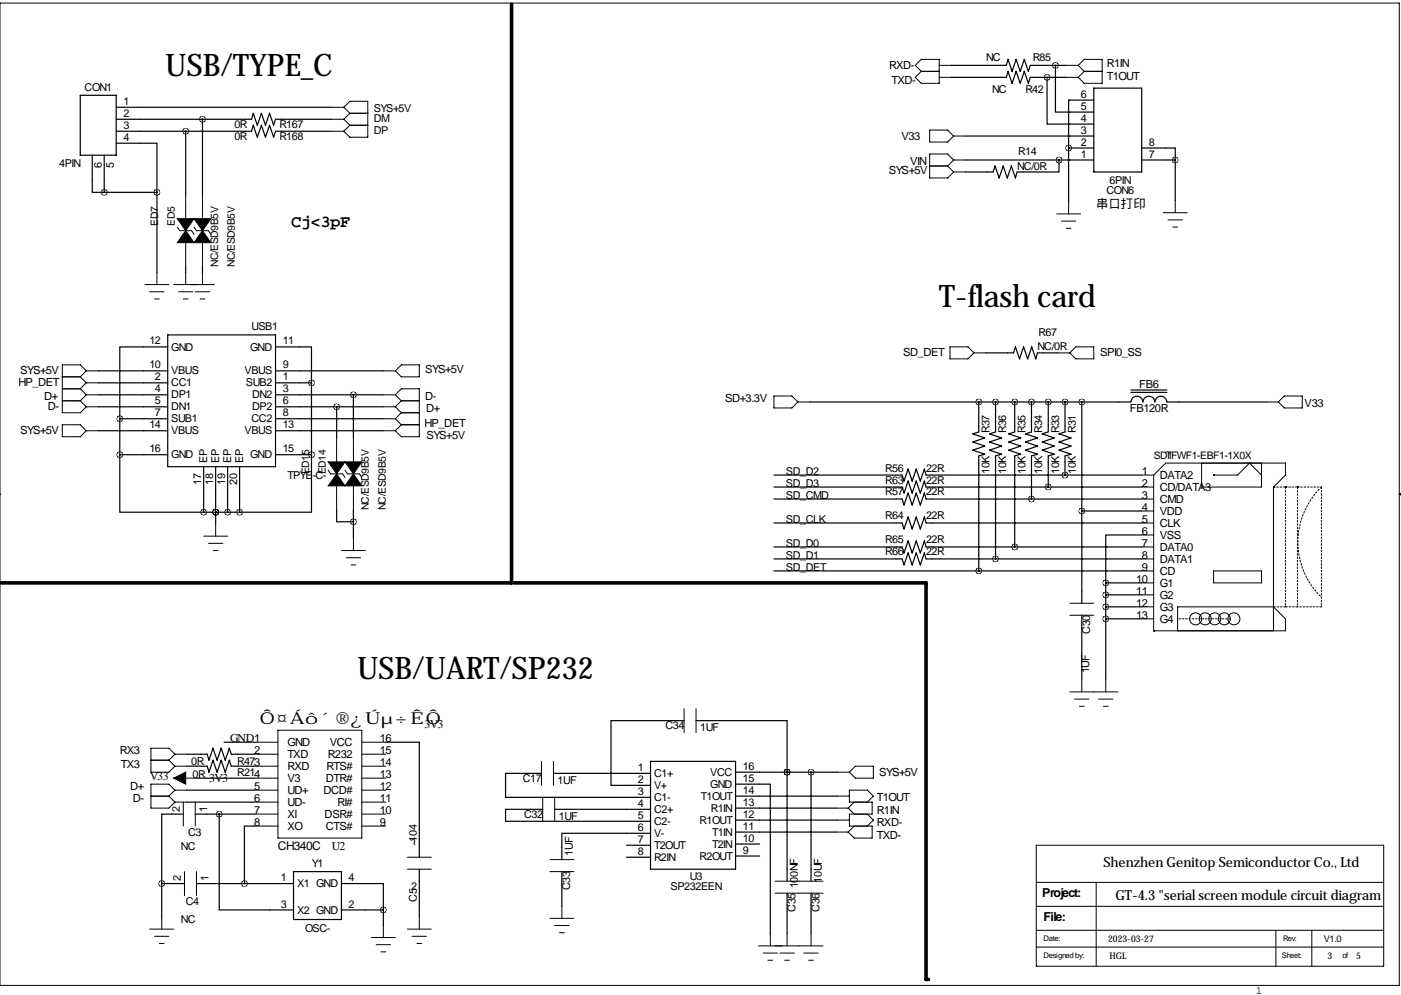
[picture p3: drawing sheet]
<svg xmlns="http://www.w3.org/2000/svg" width="297mm" height="211mm" viewBox="0 0 297 211" stroke-linecap="round" stroke-linejoin="round" font-family="sans-serif">
<g fill="none" stroke="#000" stroke-width=".21">
<path d="M0 .6h296.7v208.3h-296.7zM195.3 12.6h3.8v5.1h-3.8l-1.2-1.3 1.2-1.3-1.2-1.2zM195.3 15.1h3.8M199.1 16.4h2.6M199.1 13.9h2.6M226.1 16.4h2.5M226.1 13.9h2.5M228.6 13.9l1.3-1.3h3.8v5.1h-3.8l-1.3-1.3M228.6 13.9l1.3 1.2M229.9 15.1h3.8M229.9 15.1l-1.3 1.3M70.4 25.3h2.5"/>
<path d="M70.4 27.8h2.5M70.4 22.7h2.5M72.9 25.3l1.3 1.3M72.9 22.7l1.3-1.2h3.8v7.6h-3.8l-1.3-1.3M72.9 22.7l1.3 1.3M74.2 26.6h3.8M74.2 24h3.8M74.2 24l-1.3 1.3M74.2 26.6l-1.3 1.2M197.1 27.6h3.8l1.3 1.2-1.3 1.3h-3.8zM197.1 35.2h3.8M200.9 35.2l1.3 1.3"/>
<path d="M202.2 28.8h2.5M202.2 33.9l-1.3-1.2h-3.8v5h3.8l1.3-1.2M202.2 36.5h2.5M202.2 33.9h2.5M202.2 33.9l-1.3 1.3M33.3 57.8v2.5M37.6 48.1l.5 .8h2.5l.5 .8M39.4 41.3v5.1M39.4 51.4v5.1M39.4 57.8v2.5M41.1 48.1l.6 .8h2.5l.5 .8M42.9 41.3v5.1"/>
<path d="M42.9 51.4v5.1M42.9 57.8v2.5M224 45.4h5.1M225 46.9h3.1M226.1 48.4h1M226.6 42.8v2.6M246.6 45.1h5.1M247.6 46.6h3.1M248.7 48.1h1M249.2 42.6v2.5M13.2 79.9h3.8M17 79.9l1.3 1.3"/>
<path d="M18.3 78.6h2.5M18.3 78.6l-1.3 1.3M18.3 78.6l-1.3-1.2h-3.8v10.1h3.8l1.3-1.3M30.7 60.3h5.1M31.7 61.9h3.1M32.8 63.4h1M36.8 60.3h8.7M37.8 61.9h3.1M38.9 63.4h1M41.4 61.9h3M42.4 63.4h1M81.3 78.6h2.5"/>
<path d="M85.1 77.4h3.8v2.5h-3.8l-1.3-1.3zM201.4 73.5h3.8l1.3 1.3-1.3 1.3h-3.8zM206.5 74.8h2.5M224.3 74.8h2.5M228.1 73.5h3.8v2.6h-3.8l-1.3-1.3zM13.2 90.1h3.8l1.3 1.2-1.3 1.3h-3.8zM13.2 82.4h3.8M13.2 85h3.8M17 82.4l1.3 1.3M17 85l1.3 1.2M18.3 81.2h2.5M18.3 81.2l-1.3 1.2"/>
<path d="M18.3 83.7h2.5M18.3 83.7l-1.3 1.3M18.3 86.2h2.5M18.3 91.3h2.5M69.6 99.7l.5 .8h2.5l.6 .7M71.4 92.9v5M73.2 99.7l.5 .8h2.5l.5 .7M74.9 92.9v5M81.3 83.7h2.5M81.3 86.2h2.5M81.3 91.3h2.5M81.3 88.8h2.5"/>
<path d="M83.8 83.7l1.3-1.3h3.8v10.2h-3.8l-1.3-1.3M83.8 88.8l1.3 1.3M83.8 86.2l1.3 1.3M83.8 83.7l1.3 1.3M85.1 85h3.8M85.1 87.5h3.8M85.1 90.1h3.8M85.1 90.1l-1.3 1.2M85.1 87.5l-1.3 1.3M85.1 85l-1.3 1.2M164.1 84h3.8l1.3 1.2-1.3 1.3h-3.8zM169.2 85.2h2.5"/>
<path d="M254.8 98.2v5.1h12.7v-5.1M268.5 85.2h2.5M271 85.2l1.3-1.2h3.8v2.5h-3.8zM-.1 104.8h.1M43.2 113.7h5.1M44.2 115.2h3M45.2 116.7h1M45.7 111.1v2.6M71.4 103v5.1M72.4 116.7h5.1M73.4 118.3h3.1M74.4 119.8h1"/>
<path d="M74.9 103v5.1M74.9 114.2v2.5M242.1 103.3h2.5M242.1 100.7h2.5M242.1 105.8h2.5M242.1 108.3h2.5M242.1 110.9h2.5M242.1 113.4h2.5M242.1 116h2.5M242.1 118.5h2.5M244.6 100.7l2.5-2.5h25.4v2.5l-2.5 2.6v30.4M244.6 100.7v33"/>
<path d="M257.3 100.7h.1M257.3 100.7h5.1l2.5-2.5 2.6 2.5M296.7 104.8h.4M296.7 104.8l.4 .2M297.1 104.6l-.4 .2M226.8 130.4h5.1M226.8 127.9h5.1M242.1 121h2.5M242.1 123.6h2.5M242.1 128.7h2.5M242.1 126.1h2.5M242.1 131.2h2.5"/>
<path d="M244.6 133.7h.1M244.6 133.7h27.9v-2.5l-2.5-2.5h-20.3v5M257.3 121h10.2v2.6h-10.2zM37.1 159.9h2.5M37.1 159.9l-1.3-1.3h-3.8v5.1h3.8l1.3-1.3M37.1 159.9l-1.3 1.3M53.8 159.9h5.1M53.8 157.4h5.1M58.9 154.8h17.8v22.9h-17.8zM76.7 159.9h5.1M76.7 157.4h5.1M145 150.3v5"/>
<path d="M147.6 150.3v5M226.8 146.7h10.2M227.8 148.2h3.1M228.9 149.7h1M229.4 144.2v2.5M232.9 148.2h3.1M233.9 149.7h1M234.4 144.2v2.5M32 168.8h3.8M32 161.2h3.8M35.8 168.8l1.3 1.3M35.8 161.2l1.3 1.2"/>
<path d="M36.8 165h5.1M37.1 162.4h2.5M37.1 167.5h2.5M37.1 170.1h2.5M37.1 167.5l-1.3-1.2h-3.8v5h3.8l1.3-1.2M37.1 167.5l-1.3 1.3M38.9 170.1v5M41.4 170.1v5M53.8 162.4h5.1M53.8 165h5.1M53.8 167.5h5.1M53.8 170.1h5.1"/>
<path d="M53.8 172.6h5.1M53.8 175.1h5.1M76.7 162.4h5.1M76.7 165h5.1M76.7 167.5h5.1M76.7 170.1h5.1M76.7 172.6h5.1M76.7 175.1h5.1M114.8 161.4v5.1M115.1 169.1v5M117.3 161.4v5.1M117.6 169.1v5"/>
<path d="M177.3 171.3h2.5M177.3 176.4h2.5M177.5 168.8h2.6M177.5 163.7h2.6M177.5 173.9h2.6M179.8 171.3l1.3 1.3M181.1 175.1l-1.3 1.3M181.1 170.1l-1.3 1.2M181.4 162.4h3.8v2.6h-3.8l-1.3-1.3zM183.9 170.1l1.3-1.3-1.3-1.3h-3.8v2.6h4.8v2.5h-4.8v2.5h4.8v2.6h-3.8l-1.3-1.3M183.9 172.6l1.3 1.3-1.3 1.2M219.7 179.2h73.7v25.7h-73.7z"/>
<path d="M31.7 197h5.1M32.8 198.5h3M34.3 194.5v2.5M39.1 184.8v5.1M41.7 184.8v5.1M78.7 198.8h5.1M81.3 196.2v2.6M86.4 181.8h5M86.4 184.3h5M86.4 197h5M87.4 198.5h3M88.9 194.5v2.5"/>
<path d="M116.6 184.8h5.1M116.6 182.3h5.1M116.6 194.7h5.1M117.6 196.2h3M118.6 197.8h1M119.1 192.2v2.5M163.3 198v2.5M164.3 189.4h10.2M164.3 186.8h10.2M166.9 198v2.5M172 198v2.5M219.7 197.2h73.7"/>
<path d="M219.7 192.2h73.7M219.7 187.1h73.7M232.4 187.1v17.8M270.5 197.2v7.7M278.1 197.2v7.7M33.8 200h1M79.8 200.3h3M80.8 201.8h1M88.4 200h1M160.8 200.5h13.7M161.8 202.1h3M162.8 203.6h1"/>
<path d="M165.4 202.1h3M166.4 203.6h1M170.4 202.1h3.1M171.4 203.6h1.1M219.7 200.8h73.7"/>
<circle cx="253.5" cy="131.2" r="1.27"/>
<circle cx="255.5" cy="131.2" r="1.27"/>
<circle cx="257.6" cy="131.2" r="1.27"/>
<circle cx="259.6" cy="131.2" r="1.27"/>
<circle cx="261.6" cy="131.2" r="1.27"/>
</g>
<path d="M108.5 .9v122.7h-108.2M109 123.6h87.3v84.1h.5" fill="none" stroke="#000" stroke-width=".76"/>
<g fill="none" stroke="#000" stroke-width=".25">
<path d="M201.7 16.4h11.7l.3-1.3 .9 2.6 .8-2.6 .9 2.6 .9-2.6 .8 2.6 .4-1.3h7.7M201.7 13.9h11.7l.3-1.3 .9 2.5 .8-2.5 .9 2.5 .9-2.5 .8 2.5 .4-1.2h7.7M222 16.4v9.9h9.9M223.8 13.9v9.9h8.1M231.9 18.7h10.2v17.8h-10.2zM17 20.2h7.6v12.7h-7.6zM19.6 32.9v7.9h2.5M22.1 32.9v7.9M24.6 30.4h8.7v10.4M24.6 25.3h28.7l.4-1.3 .9 2.6 .8-2.6 .9 2.6 .8-2.6 .9 2.6 .4-1.3h12M24.6 27.8h28.7l.4-1.2 .9 2.5 .8-2.5 .9 2.5 .8-2.5 .9 2.5 .4-1.3h12M24.6 22.7h45.8"/>
<path d="M39.4 27.8v13.5M42.9 25.3v16M204.7 33.9h27.2M204.7 28.8h27.2M224.5 33.9v2.6h-8.9l-.3 1.2-.9-2.5-.8 2.5-.9-2.5-.9 2.5-.8-2.5-.4 1.3h-5.9M226.6 31.4h5.3M226.6 31.4v11.4M231.9 21.2h-5.3v10.2M242.1 31.4h7.1v2.5M242.1 33.9h7.1M249.2 33.9v8.7M22.1 40.8h11.2"/>
<path d="M33.3 40.8v17M39.4 56.5v1.3M42.9 56.5v1.3M20.8 78.6h14.8M35.6 73.5h-10.2v15.3M35.6 71h22.8v27.9h-22.8zM58.4 73.5h7.6v7.7M58.4 78.6h22.9M209 74.8h5.9l.4-1.3 .9 2.6 .8-2.6 .9 2.6 .8-2.6 .9 2.6 .4-1.3h4.3M20.8 81.2h14.8M20.8 83.7h14.8M20.8 86.2h14.8"/>
<path d="M20.8 91.3h14.8M25.4 96.4v12.2h17.8M25.4 88.8h10.2M25.4 96.4h10.2M25.4 88.8v7.6M43.2 98.9v9.7M45.7 98.9v12.2M48.3 98.9v9.7M50.8 98.9v9.7M58.4 81.2h7.6M58.4 83.7h22.9M58.4 86.2h22.9"/>
<path d="M58.4 88.8h22.9M58.4 91.3h22.9M58.4 96.4h7.6M66 96.4v12.2h-15.2M66 81.2v15.2M71.4 86.2v6.7M74.9 83.7v9.2M171.7 85.2h68.1a1.27 1.27 0 0 1 1.3-1.2 1.27 1.27 0 0 1 1.2 1.2 1.27 1.27 0 0 1 1.3-1.2 1.27 1.27 0 0 1 1.3 1.2M207.5 85.2v6.4l-1.3 .4 2.6 .9-2.6 .8 2.6 .9-2.6 .8 2.6 .9-1.3 .4v24.3M211.1 85.2v6.4l-1.3 .4 2.5 .9-2.5 .8 2.5 .9-2.5 .8 2.5 .9-1.2 .4v21.8M215.1 85.2v6.4l-1.2 .4 2.5 .9-2.5 .8 2.5 .9-2.5 .8 2.5 .9-1.3 .4v19.3M218.7 85.2v6.4l-1.3 .4 2.6 .9-2.6 .8 2.6 .9-2.6 .8 2.6 .9-1.3 .4v9.1"/>
<path d="M222.2 85.2v6.4l-1.2 .4 2.5 .9-2.5 .8 2.5 .9-2.5 .8 2.5 .9-1.3 .4v6.6M225.8 85.2v6.4l-1.3 .4 2.6 .9-2.6 .8 2.6 .9-2.6 .8 2.6 .9-1.3 .4v4M229.4 85.2v42.7M239.8 83.2h7.6M239.8 82.7h7.6M244.9 85.2a1.27 1.27 0 0 1 1.2-1.2 1.27 1.27 0 0 1 1.3 1.2h21.1M43.2 108.6h7.6M45.7 108.6h.1M71.4 108.1v2.5h3.5M74.9 108.1v6.1M164.1 100.7h27.2l.4 1.3 .8-2.5 .9 2.5 .9-2.5 .8 2.5 .9-2.5 .3 1.2h45.8M164.1 105.8h27.2l.4 1.3 .8-2.6 .9 2.6 .9-2.6 .8 2.6 .9-2.6 .3 1.3h45.8"/>
<path d="M164.1 110.9h27.2l.4 1.3 .8-2.6 .9 2.6 .9-2.6 .8 2.6 .9-2.6 .3 1.3h45.8M164.1 116h27.2l.4 1.2 .8-2.5 .9 2.5 .9-2.5 .8 2.5 .9-2.5 .3 1.3h45.8M164.1 103.3h27.2l.4 1.2 .8-2.5 .9 2.5 .9-2.5 .8 2.5 .9-2.5 .3 1.3h45.8M164.1 118.5h27.2l.4 1.3 .8-2.6 .9 2.6 .9-2.6 .8 2.6 .9-2.6 .3 1.3h45.8M229.4 108.3h12.7M242.1 113.4h-7.7v10.2M164.1 121h78M229.4 130.4v13.8M234.4 123.6v20.6M234.4 123.6h7.7M234.4 126.1h7.7M234.4 128.7h7.7"/>
<path d="M234.4 131.2h7.7M39.6 159.9h4.3l.4 1.3 .9-2.6 .8 2.6 .9-2.6 .9 2.6 .8-2.6 .4 1.3h4.8M47.5 157.4h6.3M81.8 157.4h7.1v24.4M145 152.8h-15.5v13.7h8.4M147.6 152.8h19.3v10.9M38.9 172.6h-4.6v14.7M39.6 162.4h4.3l.4 1.3 .9-2.5 .8 2.5 .9-2.5 .9 2.5 .8-2.5 .4 1.2h4.8M39.6 167.5h14.2M39.6 170.1h14.2M41.4 172.6h12.4M41.9 165h11.9"/>
<path d="M46.5 172.6v20.3h15.7M53.8 175.1h-2v12.2M114.8 164h-7.6v5.1h30.7M115.1 171.6h-7.9v2.5h30.7M117.3 164h20.6M117.6 171.6h20.3M132.8 179.2h5.1M137.9 176.7h-18.8v5.6M137.9 161.4h18.1v22.9h-18.1zM156 166.3h7.3v31.7M156 163.7h21.5M156 168.8h21.5"/>
<path d="M156 171.3h21.3M156 173.9h21.5M156 176.4h21.3M156 179h5M166.9 163.7h.1M166.9 163.7v23.1M172 163.7v23.1M34.3 187.3h4.8M34.3 187.3v7.2M41.7 187.3h20.5M62.2 184.8h10.2v10.2h-10.2zM72.4 187.3h8.9v5.6"/>
<path d="M72.4 192.9h8.9M81.3 192.9v3.3M88.9 184.3v10.2M119.1 184.8v7.4M132.8 181.8h5.1M156 181.5h5M166.9 189.4v8.6M172 189.4v8.6"/>
</g>
<g fill="none" stroke="#000" stroke-width=".21" stroke-dasharray=".4 .4">
<path d="M270 103.3h.1M270 103.3h2.5M272.5 103.3v25.4M272.5 103.3h.1M272.5 103.3h2.6M275.1 103.3v25.4M275.1 103.3h.1M275.1 103.3h5.1M280.2 103.3v25.4M280.2 103.3a16.2 16.2 0 0 0-.1 23.3M249.9 131.2h11M272.5 128.7h-2.5"/>
<path d="M275.1 128.7h-2.6M280.2 128.7h-5.1"/>
</g>
<path d="M37.6 46.4h3.5l-1.7 2.5zM39.4 48.9l1.7 2.5h-3.5zM41.1 46.4h3.6l-1.8 2.5zM42.9 48.9l1.8 2.5h-3.6zM69.6 97.9h3.6l-1.8 2.6zM71.4 100.5l1.8 2.5h-3.6zM73.2 97.9h3.5l-1.8 2.6zM74.9 100.5l1.8 2.5h-3.5zM36.8 165l2.6-1.3v2.6z" fill="#000" stroke="#000" stroke-width=".21"/>
<path d="M234.4 126.1a.05 .05 0 0 0 .1 0 .05 .05 0 0 0-.1 0zM234.4 128.7a.05 .05 0 0 0 .1 0 .05 .05 0 0 0-.1 0zM234.4 123.6a.05 .05 0 0 0 .1 0 .05 .05 0 0 0-.1 0zM234.4 131.2a.05 .05 0 0 0 .1 0 .05 .05 0 0 0-.1 0zM229.3 108.3a.05 .05 0 0 0 .1 0 .05 .05 0 0 0-.1 0zM207.5 121a.05 .05 0 0 0 .1 0 .05 .05 0 0 0-.1 0zM229.3 85.2a.05 .05 0 0 0 .1 0 .05 .05 0 0 0-.1 0zM211 85.2a.05 .05 0 0 0 .1 0 .05 .05 0 0 0-.1 0zM215.1 85.2a.05 .05 0 0 0 .1 0 .05 .05 0 0 0-.1 0zM218.6 85.2a.05 .05 0 0 0 .1 0 .05 .05 0 0 0-.1 0zM222.2 85.2a.05 .05 0 0 0 .1 0 .05 .05 0 0 0-.1 0zM225.8 85.2a.05 .05 0 0 0 .1 0 .05 .05 0 0 0-.1 0zM225.8 100.7a.05 .05 0 0 0 .1 0 .05 .05 0 0 0-.1 0zM222.2 103.3a.05 .05 0 0 0 .1 0 .05 .05 0 0 0-.1 0zM218.6 105.8a.05 .05 0 0 0 .1 0 .05 .05 0 0 0-.1 0zM211 118.5a.05 .05 0 0 0 .1 0 .05 .05 0 0 0-.1 0zM215.1 116a.05 .05 0 0 0 .1 0 .05 .05 0 0 0-.1 0zM207.5 85.2a.05 .05 0 0 0 .1 0 .05 .05 0 0 0-.1 0zM66 96.4a.05 .05 0 0 0 .1 0 .05 .05 0 0 0-.1 0zM48.2 108.6a.05 .05 0 0 0 .1 0 .05 .05 0 0 0-.1 0zM45.7 108.6a.05 .05 0 0 0 .1 0 .05 .05 0 0 0-.1 0zM43.1 108.6a.05 .05 0 0 0 .1 0 .05 .05 0 0 0-.1 0zM45.7 108.6a.05 .05 0 0 0 .1 0 .05 .05 0 0 0-.1 0zM34.2 187.3a.05 .05 0 0 0 .1 0 .05 .05 0 0 0-.1 0zM51.8 187.3a.05 .05 0 0 0 .1 0 .05 .05 0 0 0-.1 0zM46.4 172.6a.05 .05 0 0 0 .1 0 .05 .05 0 0 0-.1 0zM74.9 83.7a.05 .05 0 0 0 .1 0 .05 .05 0 0 0-.1 0zM71.3 86.2a.05 .05 0 0 0 .1 0 .05 .05 0 0 0-.1 0zM74.9 110.6a.05 .05 0 0 0 .1 0 .05 .05 0 0 0-.1 0zM66 81.2a.05 .05 0 0 0 .1 0 .05 .05 0 0 0-.1 0zM42.9 25.3a.05 .05 0 0 0 .1 0 .05 .05 0 0 0-.1 0zM39.3 27.8a.05 .05 0 0 0 .1 0 .05 .05 0 0 0-.1 0zM171.9 163.7a.05 .05 0 0 0 .1 0 .05 .05 0 0 0-.1 0zM166.8 163.7a.05 .05 0 0 0 .1 0 .05 .05 0 0 0-.1 0zM166.8 163.7a.05 .05 0 0 0 .1 0 .05 .05 0 0 0-.1 0zM223.7 13.9a.05 .05 0 0 0 .1 0 .05 .05 0 0 0-.1 0zM249.1 33.9a.05 .05 0 0 0 .1 0 .05 .05 0 0 0-.1 0zM226.5 31.4a.05 .05 0 0 0 .1 0 .05 .05 0 0 0-.1 0zM33.2 40.8a.05 .05 0 0 0 .1 0 .05 .05 0 0 0-.1 0zM224.5 33.9a.05 .05 0 0 0 .1 0 .05 .05 0 0 0-.1 0zM81.2 192.9a.05 .05 0 0 0 .1 0 .05 .05 0 0 0-.1 0z" fill="#000" stroke="#000" stroke-width="1.3"/>
<g font-size="6.6">
<text x="35.1" y="16.1">USB/TYPE_C</text>
<text x="199.1" y="65.2">T-flash card</text>
<text x="75.7" y="143.9">USB/UART/SP232</text>
</g>
<text font-size="3.6" x="61.7" y="48.1">Cj&lt;3pF</text>
<text font-size="3.5" x="55.1" y="153.6">Ô¤Áô´®¿Úµ÷ÊÔ</text>
<g font-size="3">
<text x="233.9" y="183.8">Shenzhen Genitop Semiconductor Co., Ltd</text>
<text x="236.5" y="190.9">GT-4.3 &quot;serial screen module circuit diagram</text>
</g>
<g font-size="2.6">
<text x="232.4" y="44.1">串口打印</text>
<text x="221" y="190.1">Project:</text>
<text x="221.2" y="195.2">File:</text>
</g>
<g font-size="2.5">
<text x="90" y="154.3">3V3</text>
<text x="48.8" y="157.4">GND1</text>
<text x="31.7" y="165.3">V33</text>
<text x="44.3" y="165.8">3V3</text>
<text x="58.9" y="180.2">CH340C</text>
<text x="70.4" y="180.2">U2</text>
</g>
<g font-size="2.4">
<text x="188.5" y="14.7">RXD-</text>
<text x="189" y="17.7">TXD-</text>
<text x="234.7" y="17">T1OUT</text>
<text x="234.7" y="14.2">R1IN</text>
<text x="191.1" y="29.6">V33</text>
<text x="192.9" y="34.9">VIN</text>
<text x="188.4" y="37">SYS+5V</text>
<text x="191.5" y="75.6">SD_DET</text>
<text x="233.2" y="75.6">SPI0_SS</text>
<text x="3.9" y="81.9">HP_DET</text>
<text x="4.3" y="79.4">SYS+5V</text>
<text x="90.1" y="79.1">SYS+5V</text>
<text x="241.5" y="82.2">FB6</text>
<text x="9.3" y="84.7">D+</text>
<text x="10.1" y="87">D-</text>
<text x="90.1" y="84.7">D-</text>
<text x="90.4" y="87.3">D+</text>
<text x="153.7" y="85.2">SD+3.3V</text>
<text x="239.6" y="87.3">FB120R</text>
<text x="276.6" y="86.2">V33</text>
<text x="4.3" y="92.1">SYS+5V</text>
<text x="90" y="90.6">HP_DET</text>
<text x="90.4" y="93.1">SYS+5V</text>
<text x="242.1" y="100.7">1</text>
<text x="245.9" y="101.5">DATA2</text>
<text x="242.1" y="103.3">2</text>
<text x="242.1" y="105.8">3</text>
<text x="245.9" y="104.1">CD/DATA3</text>
<text x="245.9" y="106.6">CMD</text>
<text x="242.1" y="108.3">4</text>
<text x="242.1" y="110.9">5</text>
<text x="242.1" y="113.4">6</text>
<text x="245.9" y="109.1">VDD</text>
<text x="245.9" y="111.7">CLK</text>
<text x="242.1" y="116">7</text>
<text x="242.1" y="118.5">8</text>
<text x="245.9" y="114.2">VSS</text>
<text x="245.9" y="116.8">DATA0</text>
<text x="245.9" y="119.3">DATA1</text>
<text x="240.9" y="123.6">10</text>
<text x="242.1" y="121">9</text>
<text x="245.9" y="121.8">CD</text>
<text x="245.9" y="124.4">G1</text>
<text x="240.9" y="126.1">11</text>
<text x="240.9" y="128.7">12</text>
<text x="240.9" y="131.2">13</text>
<text x="245.9" y="126.9">G2</text>
<text x="245.9" y="129.5">G3</text>
<text x="245.9" y="132">G4</text>
<text x="25.4" y="160">RX3</text>
<text x="53.9" y="159.9">2</text>
<text x="61" y="160.7">TXD</text>
<text x="61" y="158.2">GND</text>
<text x="69.5" y="160.7">R232</text>
<text x="69.9" y="158.2">VCC</text>
<text x="80.5" y="159.9">15</text>
<text x="80.5" y="157.4">16</text>
<text x="25.7" y="162.8">TX3</text>
<text x="27.6" y="167.5">D+</text>
<text x="53.9" y="167.5">5</text>
<text x="61" y="163.2">RXD</text>
<text x="61" y="165.8">V3</text>
<text x="69.1" y="165.8">DTR#</text>
<text x="69.2" y="163.2">RTS#</text>
<text x="80.5" y="167.5">12</text>
<text x="80.5" y="165">13</text>
<text x="80.5" y="162.4">14</text>
<text x="186.4" y="164.5">SYS+5V</text>
<text x="28.2" y="170.1">D-</text>
<text x="53.9" y="170.1">6</text>
<text x="53.9" y="172.6">7</text>
<text x="61" y="168.3">UD+</text>
<text x="61" y="170.9">UD-</text>
<text x="61" y="173.4">XI</text>
<text x="68.6" y="168.3">DCD#</text>
<text x="68.8" y="173.4">DSR#</text>
<text x="71.6" y="170.9">RI#</text>
<text x="80.5" y="172.6">10</text>
<text x="80.5" y="170.1">11</text>
<text x="185.9" y="169.8">T1OUT</text>
<text x="185.9" y="172.6">R1IN</text>
<text x="53.9" y="175.1">8</text>
<text x="61" y="175.9">XO</text>
<text x="69.1" y="175.9">CTS#</text>
<text x="80.5" y="175.1">9</text>
<text x="185.9" y="177.9">TXD-</text>
<text x="185.9" y="175.1">RXD-</text>
</g>
<g font-size="2.3">
<text x="209.1" y="12.9">NC</text>
<text x="218.9" y="12.9">R85</text>
<text x="17.9" y="19.2">CON1</text>
<text x="26.2" y="22.2">1</text>
<text x="79.2" y="23.8">SYS+5V</text>
<text x="210.3" y="19.7">NC</text>
<text x="217.4" y="19.7">R42</text>
<text x="229.2" y="23.3">5</text>
<text x="229.2" y="20.7">6</text>
<text x="26.2" y="24.8">2</text>
<text x="26.2" y="27.3">3</text>
<text x="26.2" y="29.9">4</text>
<text x="49.7" y="27.2">0R</text>
<text x="49.7" y="29.7">0R</text>
<text x="59.2" y="27.2">R167</text>
<text x="59.2" y="29.7">R168</text>
<text x="79.2" y="25.8">DM</text>
<text x="79.2" y="28.3">DP</text>
<text x="229.2" y="28.3">3</text>
<text x="229.2" y="25.8">4</text>
<text x="12.5" y="35.5">4PIN</text>
<text x="21.6" y="35.6" transform="rotate(-90 21.6 35.6)">6</text>
<text x="24.1" y="35.6" transform="rotate(-90 24.1 35.6)">5</text>
<text x="215.6" y="36">NC/0R</text>
<text x="215.9" y="32.9">R14</text>
<text x="229.2" y="33.4">1</text>
<text x="229.2" y="30.9">2</text>
<text x="243.6" y="33.4">7</text>
<text x="243.6" y="30.9">8</text>
<text x="234.6" y="41">CON6</text>
<text x="235.3" y="39">6PIN</text>
<text x="53.3" y="70">USB1</text>
<text x="220.2" y="71.3">R67</text>
<text x="31.7" y="73">12</text>
<text x="36.3" y="74.3">GND</text>
<text x="53" y="74.3">GND</text>
<text x="59.9" y="73">11</text>
<text x="220" y="74.3">NC/0R</text>
<text x="31.7" y="78.1">10</text>
<text x="32.8" y="80.7">2</text>
<text x="32.8" y="83.2">4</text>
<text x="36.3" y="79.4">VBUS</text>
<text x="36.3" y="81.9">CC1</text>
<text x="51.9" y="79.4">VBUS</text>
<text x="52.1" y="81.9">SUB2</text>
<text x="59.9" y="78.1">9</text>
<text x="59.9" y="80.7">1</text>
<text x="59.9" y="83.2">3</text>
<text x="32.8" y="85.7">5</text>
<text x="32.8" y="88.3">7</text>
<text x="36.3" y="84.5">DP1</text>
<text x="36.3" y="87">DN1</text>
<text x="36.3" y="89.6">SUB1</text>
<text x="53.3" y="89.6">CC2</text>
<text x="53.4" y="84.5">DN2</text>
<text x="53.4" y="87">DP2</text>
<text x="59.9" y="85.7">6</text>
<text x="59.9" y="88.3">8</text>
<text x="31.7" y="90.8">14</text>
<text x="31.7" y="95.9">16</text>
<text x="36.3" y="92.1">VBUS</text>
<text x="51.9" y="92.1">VBUS</text>
<text x="59.9" y="90.8">13</text>
<text x="59.9" y="95.9">15</text>
<text x="209.8" y="91.8" transform="rotate(-90 209.8 91.8)">R37</text>
<text x="213.4" y="91.8" transform="rotate(-90 213.4 91.8)">R36</text>
<text x="217.4" y="91.8" transform="rotate(-90 217.4 91.8)">R35</text>
<text x="221" y="91.8" transform="rotate(-90 221 91.8)">R34</text>
<text x="224.5" y="91.8" transform="rotate(-90 224.5 91.8)">R33</text>
<text x="228.1" y="91.8" transform="rotate(-90 228.1 91.8)">R31</text>
<text x="36.3" y="97.2">GND</text>
<text x="43.9" y="98.2" transform="rotate(-90 43.9 98.2)">EP</text>
<text x="46.5" y="98.2" transform="rotate(-90 46.5 98.2)">EP</text>
<text x="49" y="98.2" transform="rotate(-90 49 98.2)">EP</text>
<text x="51.6" y="98.2" transform="rotate(-90 51.6 98.2)">EP</text>
<text x="53" y="97.2">GND</text>
<text x="61" y="101.5">TPYE-C-</text>
<text x="166.6" y="100.7">SD_D2</text>
<text x="187.7" y="100">R56</text>
<text x="196.3" y="100">22R</text>
<text x="209.8" y="100.5" transform="rotate(-90 209.8 100.5)">10K</text>
<text x="213.4" y="100.5" transform="rotate(-90 213.4 100.5)">10K</text>
<text x="217.4" y="100.5" transform="rotate(-90 217.4 100.5)">10K</text>
<text x="221" y="100.5" transform="rotate(-90 221 100.5)">10K</text>
<text x="224.5" y="100.5" transform="rotate(-90 224.5 100.5)">10K</text>
<text x="228.1" y="100.5" transform="rotate(-90 228.1 100.5)">10K</text>
<text x="42.7" y="102.8" transform="rotate(-90 42.7 102.8)">17</text>
<text x="45.2" y="102.8" transform="rotate(-90 45.2 102.8)">18</text>
<text x="47.8" y="102.8" transform="rotate(-90 47.8 102.8)">19</text>
<text x="50.3" y="102.8" transform="rotate(-90 50.3 102.8)">20</text>
<text x="166.6" y="105.8">SD_CMD</text>
<text x="166.6" y="103.3">SD_D3</text>
<text x="187.7" y="105.1">R57</text>
<text x="187.7" y="102.5">R63</text>
<text x="196.3" y="105.1">22R</text>
<text x="196.3" y="102.5">22R</text>
<text x="166.6" y="110.9">SD_CLK</text>
<text x="187.7" y="110.1">R64</text>
<text x="196.3" y="110.1">22R</text>
<text x="166.6" y="118.5">SD_D1</text>
<text x="166.6" y="116">SD_D0</text>
<text x="187.7" y="115.2">R65</text>
<text x="187.7" y="117.8">R66</text>
<text x="196.3" y="115.2">22R</text>
<text x="196.3" y="117.8">22R</text>
<text x="166.6" y="121">SD_DET</text>
<text x="231.1" y="134.4" transform="rotate(-90 231.1 134.4)">C30</text>
<text x="230.9" y="142.8" transform="rotate(-90 230.9 142.8)">1UF</text>
<text x="141.1" y="154.6">C34</text>
<text x="148.4" y="155.1">1UF</text>
<text x="40.5" y="162.2">0R</text>
<text x="40.8" y="165">0R</text>
<text x="50.3" y="164.5">R214</text>
<text x="50.3" y="162.2">R473</text>
<text x="110.9" y="165.7">C17</text>
<text x="118.2" y="166.3">1UF</text>
<text x="135.2" y="163.5">1</text>
<text x="135.2" y="166">2</text>
<text x="138.7" y="164.7">C1+</text>
<text x="138.7" y="167.3">V+</text>
<text x="150.6" y="164.5">VCC</text>
<text x="150.6" y="167">GND</text>
<text x="157.5" y="163.2">16</text>
<text x="157.5" y="165.7">15</text>
<text x="38.1" y="172.1" transform="rotate(-90 38.1 172.1)">2</text>
<text x="43.9" y="172.1" transform="rotate(-90 43.9 172.1)">1</text>
<text x="111.1" y="173.4">C32</text>
<text x="118.5" y="173.9">1UF</text>
<text x="135.2" y="168.5">3</text>
<text x="135.2" y="171.1">4</text>
<text x="135.2" y="173.6">5</text>
<text x="138.7" y="169.8">C1-</text>
<text x="138.7" y="172.4">C2+</text>
<text x="148.6" y="169.6">T1OUT</text>
<text x="150.7" y="172.1">R1IN</text>
<text x="157.5" y="168.3">14</text>
<text x="157.5" y="170.8">13</text>
<text x="157.5" y="173.4">12</text>
<text x="39.9" y="177.2">C3</text>
<text x="87.2" y="179.2">1</text>
<text x="88.4" y="178.4" transform="rotate(-90 88.4 178.4)">104</text>
<text x="135.2" y="176.2">6</text>
<text x="135.2" y="178.7">7</text>
<text x="138.7" y="174.9">C2-</text>
<text x="138.7" y="177.4">V-</text>
<text x="138.7" y="180">T2OUT</text>
<text x="148.3" y="174.6">R1OUT</text>
<text x="151" y="177.2">T1IN</text>
<text x="151" y="179.7">T2IN</text>
<text x="157.5" y="175.9">11</text>
<text x="157.5" y="178.4">10</text>
<text x="38.4" y="180.2">NC</text>
<text x="66.1" y="183.8">Y1</text>
<text x="121.4" y="181.4" transform="rotate(-90 121.4 181.4)">1UF</text>
<text x="135.2" y="181.2">8</text>
<text x="138.7" y="182.5">R2IN</text>
<text x="148.3" y="182.3">R2OUT</text>
<text x="157.5" y="181">9</text>
<text x="38.4" y="186.8" transform="rotate(-90 38.4 186.8)">2</text>
<text x="39.4" y="191.9">C4</text>
<text x="44.2" y="186.8" transform="rotate(-90 44.2 186.8)">1</text>
<text x="59.5" y="186.8">1</text>
<text x="63" y="188.1">X1 GND</text>
<text x="73.9" y="186.8">4</text>
<text x="87.2" y="188.6">2</text>
<text x="88.4" y="191.1" transform="rotate(-90 88.4 191.1)">C5</text>
<text x="120.9" y="188.8" transform="rotate(-90 120.9 188.8)">C33</text>
<text x="142.2" y="188.6">SP232EEN</text>
<text x="146.3" y="186.6">U3</text>
<text x="169.2" y="188.3" transform="rotate(-90 169.2 188.3)">100NF</text>
<text x="174.3" y="187.1" transform="rotate(-90 174.3 187.1)">10UF</text>
<text x="38.4" y="195.7">NC</text>
<text x="59.5" y="192.4">3</text>
<text x="63" y="193.7">X2 GND</text>
<text x="64.7" y="197.5">OSC-</text>
<text x="73.9" y="192.4">2</text>
<text x="168.7" y="193.3" transform="rotate(-90 168.7 193.3)">C35</text>
<text x="173.7" y="193.3" transform="rotate(-90 173.7 193.3)">C36</text>
<text x="266.3" y="210.8">1</text>
</g>
<g font-size="2.2">
<text x="33.5" y="47.8" transform="rotate(-90 33.5 47.8)">ED7</text>
<text x="37.1" y="47.8" transform="rotate(-90 37.1 47.8)">ED5</text>
<text x="46.2" y="56.6" transform="rotate(-90 46.2 56.6)">NC/ESD9B5V</text>
<text x="49.8" y="56.6" transform="rotate(-90 49.8 56.6)">NC/ESD9B5V</text>
<text x="65.5" y="100.5" transform="rotate(-90 65.5 100.5)">ED15</text>
<text x="69.1" y="100.5" transform="rotate(-90 69.1 100.5)">ED14</text>
<text x="244.6" y="97.4">SD1</text>
<text x="247.1" y="97.4">TFWF1-EBF1-1X0X</text>
<text x="78.2" y="108.1" transform="rotate(-90 78.2 108.1)">NC/ESD9B5V</text>
<text x="81.8" y="108.1" transform="rotate(-90 81.8 108.1)">NC/ESD9B5V</text>
</g>
<g font-size="2">
<text x="235" y="199.8">2023-03-27</text>
<text x="235.2" y="203.3">HGL</text>
<text x="280.7" y="199.8">V1.0</text>
<text x="281.4" y="203.3">3</text>
<text x="287.5" y="203.3">5</text>
</g>
<g font-size="1.6">
<text x="221.2" y="199.5">Date:</text>
<text x="221.2" y="203.1">Designed by:</text>
<text x="271.8" y="203.1">Sheet:</text>
<text x="272" y="199.5">Rev:</text>
<text x="284.6" y="203.1">of</text>
</g>
</svg>
